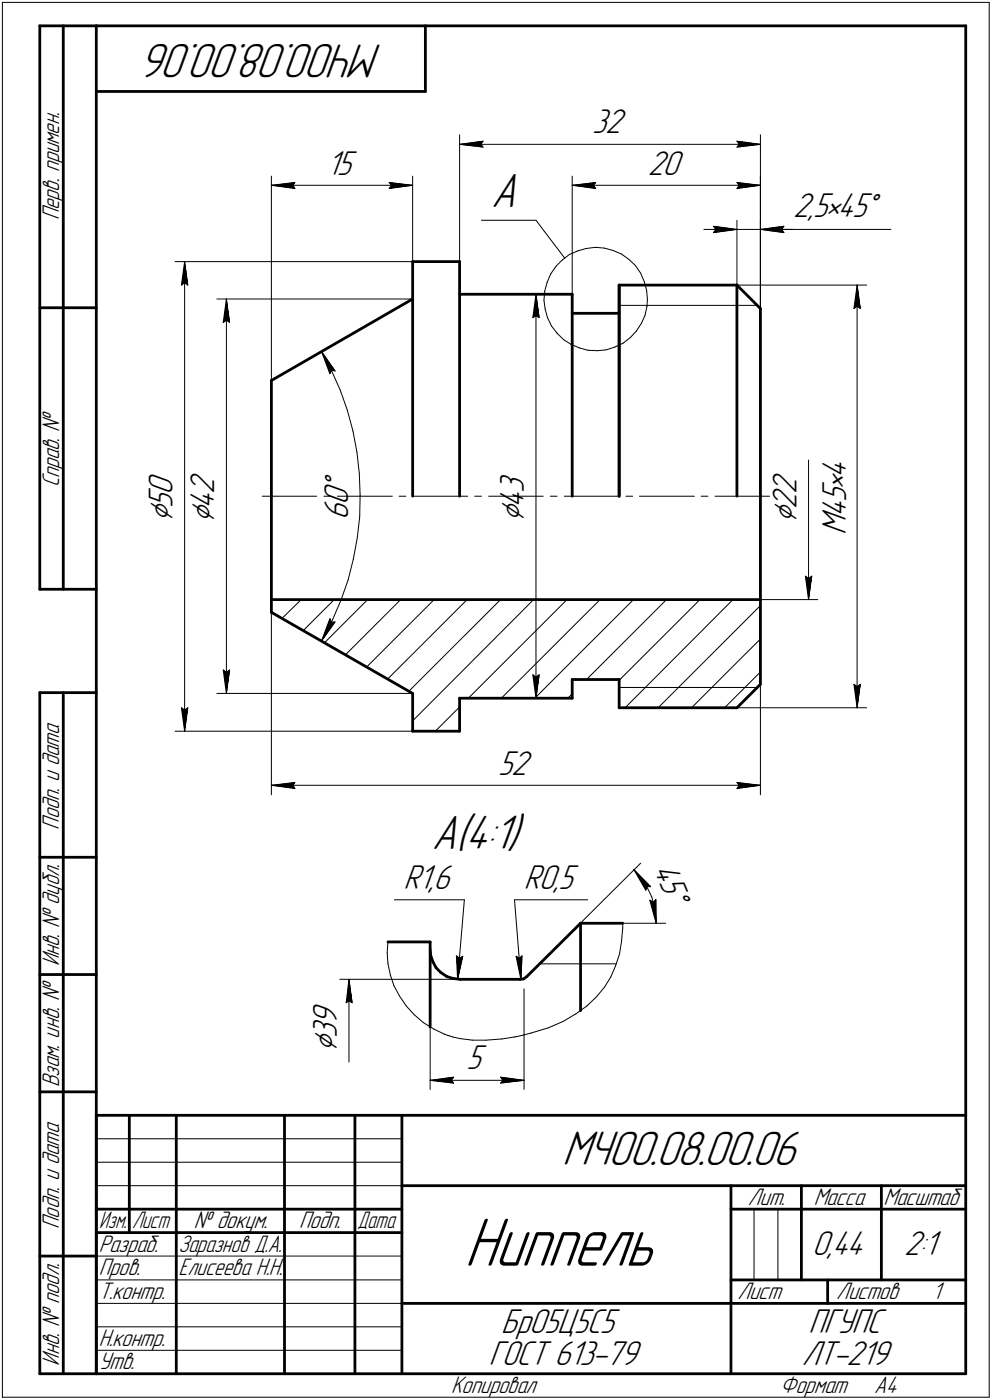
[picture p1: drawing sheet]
<svg xmlns="http://www.w3.org/2000/svg" width="211mm" height="298mm" viewBox="0 0 211 298" stroke-linecap="round" stroke-linejoin="round" font-family="sans-serif">
<g fill="none" stroke="#000" stroke-width=".21">
<path d="M.5 .5v297zM.5 .5h210zM210.5 .5v297zM57.7 39.5l5-.6zM57.7 39.5l5 .6zM57.7 39.5h30.1zM57.7 37.5v43.5zM62.3 39.5l.4 .6zM62.7 38.9l-.4 .6zM82.8 38.9l.5 .6zM82.8 38.9l5 .6zM83.3 39.5l-.5 .6z"/>
<path d="M87.8 37.5v18.2zM97.8 30.7l5-.6zM97.8 30.7l5 .6zM97.8 30.7h64zM97.8 28.7v27zM102.3 30.7l.5 .6zM102.8 30.1l-.5 .6zM121.8 39.5l4.9-.6zM121.8 39.5l4.9 .6zM121.8 39.5h40zM121.8 37.5v26.2zM126.2 39.5l.5 .6z"/>
<path d="M126.7 38.9l-.5 .6zM156.8 38.9l.5 .6zM156.8 38.9l5 .6zM156.8 31.3l5-.6zM156.8 30.1l.5 .6zM156.8 30.1l5 .6zM157.3 39.5l-.5 .6zM157.3 30.7l-.5 .6zM161.8 37.5v28.2zM161.8 28.7v37zM37.3 55.7h50.5zM39.3 55.7l.7 5z"/>
<path d="M39.3 55.7l-.7 5zM39.3 55.7v100zM82.8 40.1l5-.6zM102.4 46.9h11.6zM114 46.9l6.1 8zM117.2 58.3l-.8 1.8zM118.3 56.7l-1.1 1.6zM119.6 55.4l1.6-1.2zM119.6 55.4l-1.3 1.3zM121.2 54.2l1.7-.8zM122.9 53.4l1.8-.5zM124.7 52.9l2-.2z"/>
<path d="M126.7 52.7l1.9 .1zM128.6 52.8l1.9 .5zM130.5 53.3l1.7 .8zM132.2 54.1l1.6 1.1zM133.8 55.2l1.4 1.4zM135.2 56.6l1.1 1.6zM136.3 58.2l.8 1.7zM137.1 59.9l.5 1.9zM149.8 48.9h7zM151.8 48.2l5 .7zM151.8 48.2l.5 .7zM151.8 49.5l5-.6z"/>
<path d="M152.3 48.9l-.5 .6zM156.8 48.9h5zM156.8 46.9v13.8zM156.8 40.1l5-.6zM161.8 48.9l5 .6zM161.8 48.9l5-.7zM161.8 48.9h6.9zM161.8 46.9v18.8zM161.8 48.9h5zM166.3 48.9l.5 .6zM166.8 48.2l-.5 .7zM166.8 48.9h22.8z"/>
<path d="M38.6 60.7l.7-.5zM39.3 60.2l.7 .5zM46.1 63.7h41.7zM47.5 68.7l.7-.5zM48.2 63.7l.7 5zM48.2 68.2l.7 .5zM48.2 63.7l-.7 5zM48.2 63.7v84zM68.4 74.8l2.9 4.2zM68.4 74.8l1.8 4.8zM68.4 74.8l2.1 4.1zM70.5 78.8l.8 .2z"/>
<path d="M70.5 78.8l-.3 .8zM70.5 78.9l1.9 4.2zM97.8 62.7h18.2zM113.4 67.6l.6-.4zM114 62.7l.7 4.9zM114 67.2l.7 .4zM114 62.7l-.6 4.9zM114 62.7v86zM115.7 63.9l.3 1.9zM115.9 62l-.2 1.9zM116 65.8l.5 1.8zM116.4 60.1l-.5 1.9z"/>
<path d="M116.5 67.6l.8 1.8zM117.3 69.4l1.2 1.6zM118.5 71l1.4 1.3zM119.9 72.3l1.6 1zM121.5 73.3l1.8 .8zM123.3 74.1l1.8 .5zM125.1 74.6l2 .1zM127.1 74.7l1.8-.2zM128.9 74.5l1.9-.6zM130.8 73.9l1.8-.8zM131.7 65h25.1zM132.6 73.1l1.5-1.2z"/>
<path d="M135.4 70.5l-1.3 1.4zM136.5 68.8l-1.1 1.7zM137.2 67.1l-.7 1.7zM137.6 61.8l.2 1.9zM137.7 65.2l-.5 1.9zM137.8 63.7l-.1 1.5zM156.8 65h4.3zM156.8 60.7h27.6zM181.7 65.7l.7-.5zM182.4 60.7l.6 5zM182.4 65.2l.6 .5zM182.4 60.7l-.7 5z"/>
<path d="M182.4 60.7v90zM57.7 81l12.4-7.1zM72.4 83.1l1.5 4.3zM73.9 87.4l1.2 4.4zM75.1 91.8l.8 4.5zM75.9 96.3l.6 4.5zM172 98v29.7zM55.8 105.7h11.6zM68.9 105.7h1.5zM71.8 105.7h11.7zM75.2 119l-1.1 4.4zM76 114.5l-.8 4.5z"/>
<path d="M76.5 100.8l.1 4.6zM76.5 110l-.5 4.5zM76.6 105.4l-.1 4.6zM84.9 105.7h1.5zM87.9 105.7h11.6zM101 105.7h1.4zM104 105.7h11.6zM117.1 105.7h1.4zM120.1 105.7h11.6zM133.2 105.7h1.4zM136.1 105.7h11.6zM149.2 105.7h1.4z"/>
<path d="M152.1 105.7h11.6zM57.7 130.4v38.8zM57.7 130.4l12.4 7.1zM60 131.7l4.1-4zM64.5 134.3l6.6-6.6zM68.7 136l-.3 .5zM69 136.9l9.2-9.2zM70.2 131.7l-1.8 4.8zM70.2 131.7l.3 .8zM70.5 132.5l.8-.1zM70.8 131.9l-2.1 4.1zM71.3 132.4l-2.9 4.1z"/>
<path d="M72.6 127.8l-1.8 4.1zM73.5 139.4l11.8-11.7zM74.1 123.4l-1.5 4.4zM113.5 127.7l-25.7 25.8zM156 127.7l-23 23zM161.8 127.7h12.2zM171.4 122.7l.6 5zM171.4 122.7l.6 .5zM172 123.2l.7-.5zM172.7 122.7l-.7 5zM37.3 155.7h50.5zM38.6 150.7l.7 5z"/>
<path d="M38.6 150.7l.7 .5zM39.3 151.2l.7-.5zM40 150.7l-.7 5zM46.1 147.7h41.7zM47.5 142.7l.7 5zM47.5 142.7l.7 .5zM48.2 143.2l.7-.5zM48.9 142.7l-.7 5zM78 142.1l14.4-14.4zM82.5 144.6l16.9-16.9zM87 147.2l19.5-19.5zM92.6 155.7l5.2-5.2z"/>
<path d="M97.8 148.7h18.2zM99.7 148.7l20.9-21zM106.7 148.7l21-21zM113.4 143.7l.6 5zM113.4 143.7l.6 .5zM113.8 148.7l21-21zM114 144.2l.7-.5zM114.7 143.7l-.7 5zM120.8 148.7l1-1zM124.8 144.7l17-17zM131.7 146.4h29.4zM131.7 144.9l17.2-17.2z"/>
<path d="M140 150.7l21.8-21.8zM147.2 150.7l14.6-14.6zM154.2 150.7l7.6-7.6zM156.8 150.7h27.6zM161.8 145.7v23.5zM181.7 145.7l.7 5zM181.7 145.7l.7 .5zM182.4 146.2l.6-.5zM183 145.7l-.6 5zM57.7 167.2l5-.6zM57.7 167.2l5 .7zM57.7 167.2h104.1z"/>
<path d="M62.3 167.2l.4 .7zM62.7 166.6l-.4 .6zM156.8 167.9l5-.7zM156.8 166.6l.5 .6zM156.8 166.6l5 .6zM157.3 167.2l-.5 .7zM83.9 191.6h14.9zM98.8 191.6l-1.4 16.9zM109.5 191.6l1.3 16.9zM109.5 191.6h15.6zM132.5 197.6l-.3 2.8zM132.5 196.6v1z"/>
<path d="M132.5 196.6h9.1zM134.9 185.2l3.5 3.6zM134.9 185.2l2.5 4.4zM134.9 185.2l1.5 1.7zM136.4 186.9l1.3 2zM137.6 188.8h.8zM137.6 188.8l-.2 .8zM137.7 188.9l1 2.1zM138.3 191.7l1.3 4.9zM138.3 191.7l.7 .4zM138.7 191l.6 2.3zM139.3 193.3l.3 2.3z"/>
<path d="M139.5 191.5l-.5 .6zM139.5 191.5l.1 5.1zM139.6 195.6v1zM72.3 208.5h25.7zM73.7 213.5l.6-.4zM74.3 208.5l.6 5zM74.3 213.1l.6 .4zM74.3 208.5l-.6 5zM74.3 208.5v17.6zM82.4 202.9l.1 2.3zM82.5 200.6l-.1 2.3zM82.5 205.2l.6 2.4z"/>
<path d="M83.1 207.6l.7 2.3zM83.8 209.9l1.2 2.2zM85 212.1l1.4 2.1zM86.4 214.2l1.7 1.9zM88.1 216.1l2 1.7zM90.1 217.8l2.2 1.3zM91.5 218.7v13.3zM92.3 219.1l2.3 1.1zM97.1 203.5l.3 5zM97.1 203.5l.7 .5zM97.8 204l.7-.4zM98.5 203.6l-1.1 4.9z"/>
<path d="M109.8 203.6l1 4.9zM109.8 203.6l.7 .4zM110.5 204l.6-.5zM111.1 203.5l-.3 5zM111.5 210.6v9.8zM112.1 207.9l24.2-24.1zM113 220l3.7-1.1zM114.9 205.2h16.2zM116.7 218.9l3.1-1.4zM119.8 217.5l2.7-1.6zM122.5 215.9l2.4-1.7zM124.9 214.2l2-1.9z"/>
<path d="M128.6 210.2l-1.7 2.1zM130 208l-1.4 2.2zM131 205.7l-1 2.3zM131.8 203.1l-.8 2.6zM132.2 200.4l-.4 2.7zM91.5 230l5-.6zM91.5 230l5 .6zM91.5 230h20zM94.6 220.2l.6 .3zM95.2 220.5l.4 .1zM95.6 220.6l.8 .2zM96 230l.5 .6z"/>
<path d="M96.4 220.8l1.5 .3zM96.5 229.4l-.5 .6zM97.9 221.1l2.6 .4zM100.5 221.5h3zM103.5 221.5l3.3-.3zM106.5 230.6l5-.6zM106.5 229.4l.5 .6zM106.5 229.4l5 .6zM106.8 221.2l2.7-.4zM107 230l-.5 .6zM109.5 220.8l.5-.1zM110 220.7l1.1-.2z"/>
<path d="M111.1 220.5l1.9-.5zM111.5 220.4v11.6zM20.5 247.5h65zM20.5 252.5h65zM20.5 242.5h65zM160.4 257.5v15zM165.5 257.5v15zM20.5 267.5h65zM20.5 272.5h65zM20.5 277.5h65zM.5 297.5h210zM20.5 282.5h65z"/>
<path d="M20.5 287.5h65z"/>
</g>
<g fill="none" stroke="#000" stroke-width=".59">
<path d="M8.5 5.5v120zM8.5 5.5h12zM13.5 5.5v120zM20.5 5.5v287zM20.5 5.5h185zM20.5 19.5h70zM90.5 5.5v14zM205.5 5.5v287zM87.8 55.7v50zM87.8 55.7h10zM97.8 55.7v50zM8.5 65.5h12z"/>
<path d="M97.8 62.7h24zM121.8 66.7h9.9zM121.8 62.7v43zM131.7 60.7v45zM131.7 60.7h25.1zM156.8 60.7l5 5zM156.8 60.7v45zM161.8 65.7v40zM57.7 81v24.7zM57.7 81l30.1-17.3zM57.7 105.7v22zM161.8 105.7v22z"/>
<path d="M8.5 125.5h12zM57.7 127.7h104.1zM57.7 127.7v2.7zM57.7 130.4l30.1 17.3zM161.8 127.7v18zM8.5 147.5v145zM8.5 147.5h12zM13.5 147.5v145zM87.8 155.7h10zM87.8 147.7v8zM97.8 148.7h24zM97.8 148.7v7z"/>
<path d="M121.8 144.7v4zM121.8 144.7h9.9zM131.7 144.7v6zM131.7 150.7h25.1zM161.8 145.7l-5 5zM8.5 182.5h12zM123.5 196.6h9zM123.5 196.6v18.6zM8.5 207.5h12zM82.5 200.6h9zM91.5 202.6v16.1zM91.5 202.2l.1 1.2z"/>
<path d="M91.5 200.6v1.6zM91.6 203.4l.5 1.4zM92.1 204.8l.7 1.3zM92.8 206.1l1 1zM93.8 207.1l1.3 .8zM95.1 207.9l1.3 .5zM96.4 208.4l1.6 .1zM98 208.5h12.7zM110.7 208.5l.7-.1zM111.4 208.4l.7-.5zM112.1 207.9l11.4-11.3zM8.5 232.5h12z"/>
<path d="M20.5 237.5h185zM20.5 237.5v55zM27.5 237.5v25zM37.5 237.5v55zM60.5 237.5v55zM75.5 237.5v55zM85.5 237.5v55zM20.5 257.5h65zM85.5 252.5h120zM155.5 252.5v40zM155.5 257.5h15zM170.5 252.5v20z"/>
<path d="M170.5 257.5h35zM187.5 252.5v20zM8.5 267.5h12zM20.5 262.5h65zM85.5 277.5h70zM155.5 277.5h50zM155.5 272.5h50zM176.1 272.5v5zM8.5 292.5h12zM20.5 292.5h185z"/>
</g>
<g fill="#000" stroke="#000" stroke-width=".21">
<path d="M57.7 39.5h4.6zM58.4 39.5h4zM59 39.6h3.5zM59.7 39.7h2.8zM60.3 39.8h2.3zM60.9 39.9h1.8zM61.6 40h1.1zM62.1 40h.6z"/>
<path d="M62.1 38.9h.6zM61.4 39h1.3zM60.6 39.1h2zM59.9 39.2h2.7zM59.2 39.3h3.3zM58.5 39.4h3.9z"/>
<path d="M82.9 38.9h.7zM83 39h1.2zM83.1 39.1h1.9zM83.1 39.2h2.6zM83.2 39.3h3.2zM83.3 39.4h3.8z"/>
<path d="M83.3 39.5h4.5zM83.3 39.5h3.9zM83.2 39.6h3.4zM83.1 39.7h2.8zM83.1 39.8h2.2zM83.1 39.9h1.7zM83 40h1.1zM82.9 40h.6z"/>
<path d="M97.8 30.7h4.5zM98.6 30.8h3.8zM99.2 30.9h3.2zM100 31h2.5zM100.7 31.1h1.9zM101.4 31.2h1.3zM102.1 31.2h.7z"/>
<path d="M102.2 30.1h.6zM101.6 30.2h1.1zM100.9 30.3h1.7zM100.3 30.4h2.2zM99.7 30.5h2.8zM99.1 30.6h3.3zM98.5 30.6h3.9z"/>
<path d="M121.8 39.5h4.4zM122.4 39.5h3.9zM123 39.6h3.4zM123.7 39.7h2.8zM124.3 39.8h2.2zM124.9 39.9h1.7zM125.6 40h1.1zM126.2 40h.5z"/>
<path d="M126.1 38.9h.6zM125.4 39h1.3zM124.6 39.1h2zM124 39.2h2.5zM123.2 39.3h3.2zM122.5 39.4h3.8z"/>
<path d="M156.9 38.9h.7zM157 39h1.2zM157.1 39.1h1.9zM157.1 39.2h2.6zM157.2 39.3h3.2zM157.3 39.4h3.8z"/>
<path d="M156.9 30.1h.6zM157 30.2h1.1zM157.1 30.3h1.6zM157.1 30.4h2.2zM157.1 30.5h2.8zM157.2 30.6h3.4zM157.3 30.6h3.9z"/>
<path d="M157.3 39.5h4.5zM157.3 39.5h3.9zM157.2 39.6h3.4zM157.1 39.7h2.8zM157.1 39.8h2.2zM157.1 39.9h1.6zM157 40h1.1zM156.9 40h.6z"/>
<path d="M157.3 30.7h4.5zM157.3 30.8h3.8zM157.2 30.9h3.2zM157.1 31h2.6zM157.1 31.1h1.9zM157 31.2h1.2zM156.9 31.2h.7z"/>
<path d="M39.1 57h.2zM39.1 57.1h.2zM39.1 57.1h.2zM39.1 57.2h.2zM39.1 57.3h.2zM39.1 57.4h.2zM39.1 57.5h.2zM39.1 57.6h.2zM39 57.7h.3zM39 57.7h.3zM39 57.8h.3zM39 57.9h.3zM39 58h.3zM39 58.1h.3zM39 58.2h.3zM38.9 58.3h.4zM38.9 58.3h.4zM38.9 58.4h.4zM38.9 58.5h.4zM38.9 58.6h.4zM38.9 58.7h.4zM38.9 58.8h.4zM38.9 58.8h.4zM38.9 58.9h.4zM38.9 59h.4zM38.9 59.1h.4zM38.9 59.2h.4zM38.9 59.3h.4zM38.9 59.4h.4zM38.9 59.4h.4zM38.8 59.5h.5zM38.8 59.6h.5zM38.8 59.7h.5zM38.8 59.8h.5zM38.8 59.9h.5zM38.8 59.9h.5zM38.8 60h.5zM38.7 60.1h.6zM38.7 60.2h.6zM38.7 60.3h.5zM38.7 60.4h.4zM38.7 60.5h.2zM38.7 60.5h.2z"/>
<path d="M39.3 56.4h.2zM39.3 56.5h.2zM39.3 56.6h.2zM39.3 56.6h.2zM39.3 56.7h.2zM39.3 56.8h.2zM39.3 56.9h.2zM39.3 57h.2zM39.3 57.1h.2zM39.3 57.1h.2zM39.3 57.2h.2zM39.3 57.3h.2zM39.3 57.4h.2zM39.3 57.5h.2zM39.3 57.6h.2zM39.3 57.7h.3zM39.3 57.7h.3zM39.3 57.8h.3zM39.3 57.9h.3zM39.3 58h.3zM39.3 58.1h.3zM39.3 58.2h.3zM39.3 58.3h.4zM39.3 58.3h.4zM39.3 58.4h.4zM39.3 58.5h.4zM39.3 58.6h.4zM39.3 58.7h.4zM39.3 58.8h.4zM39.3 58.8h.5zM39.3 58.9h.5zM39.3 59h.5zM39.3 59.1h.5zM39.3 59.2h.5zM39.3 59.3h.5zM39.3 59.4h.5zM39.3 59.4h.5zM39.3 59.5h.6zM39.3 59.6h.6zM39.3 59.7h.6zM39.3 59.8h.6zM39.3 59.9h.6zM39.3 59.9h.6zM39.3 60h.6zM39.3 60.1h.7zM39.3 60.2h.7zM39.5 60.3h.5zM39.5 60.4h.5zM39.6 60.5h.4zM39.8 60.5h.2z"/>
<path d="M151.9 48.3h.6zM152 48.3h1.1zM152.1 48.4h1.7zM152.1 48.5h2.2zM152.1 48.6h2.8zM152.2 48.7h3.4zM152.3 48.8h3.9z"/>
<path d="M152.3 48.9h4.5zM152.3 48.9h3.9zM152.2 49h3.4zM152.1 49.1h2.8zM152.1 49.2h2.2zM152.1 49.3h1.7zM152 49.4h1.1zM151.9 49.4h.6z"/>
<path d="M161.8 48.9h4.5zM162.5 48.9h3.9zM163.1 49h3.4zM163.7 49.1h2.8zM164.3 49.2h2.2zM164.9 49.3h1.7zM165.6 49.4h1.1zM166.2 49.4h.6z"/>
<path d="M166.2 48.3h.6zM165.6 48.3h1.1zM164.9 48.4h1.7zM164.3 48.5h2.2zM163.7 48.6h2.8zM163.1 48.7h3.4zM162.5 48.8h3.9z"/>
<path d="M48 64.9h.2zM48 65h.2zM48 65.1h.2zM48 65.2h.2zM48 65.3h.2zM48 65.4h.2zM48 65.4h.2zM48 65.5h.2zM47.9 65.6h.3zM47.9 65.7h.3zM47.9 65.8h.3zM47.9 65.9h.3zM47.9 66h.3zM47.9 66h.3zM47.9 66.1h.3zM47.8 66.2h.4zM47.8 66.3h.4zM47.8 66.4h.4zM47.8 66.5h.4zM47.8 66.5h.4zM47.8 66.6h.4zM47.8 66.7h.4zM47.8 66.8h.4zM47.8 66.9h.4zM47.8 67h.4zM47.8 67.1h.4zM47.8 67.1h.4zM47.8 67.2h.4zM47.8 67.3h.4zM47.8 67.4h.4zM47.7 67.5h.5zM47.7 67.6h.5zM47.7 67.6h.5zM47.7 67.7h.5zM47.7 67.8h.5zM47.7 67.9h.5zM47.7 68h.5zM47.6 68.1h.6zM47.6 68.2h.6zM47.6 68.2h.5zM47.6 68.3h.4zM47.6 68.4h.2zM47.6 68.5h.2z"/>
<path d="M48.2 64.3h.1zM48.2 64.4h.1zM48.2 64.5h.1zM48.2 64.6h.1zM48.2 64.7h.1zM48.2 64.8h.1zM48.2 64.9h.1zM48.2 64.9h.2zM48.2 65h.2zM48.2 65.1h.2zM48.2 65.2h.2zM48.2 65.3h.2zM48.2 65.4h.2zM48.2 65.4h.2zM48.2 65.5h.2zM48.2 65.6h.3zM48.2 65.7h.3zM48.2 65.8h.3zM48.2 65.9h.3zM48.2 66h.3zM48.2 66h.3zM48.2 66.1h.3zM48.2 66.2h.4zM48.2 66.3h.4zM48.2 66.4h.4zM48.2 66.5h.4zM48.2 66.5h.4zM48.2 66.6h.4zM48.2 66.7h.4zM48.2 66.8h.5zM48.2 66.9h.5zM48.2 67h.5zM48.2 67.1h.5zM48.2 67.1h.5zM48.2 67.2h.5zM48.2 67.3h.5zM48.2 67.4h.5zM48.2 67.5h.6zM48.2 67.6h.6zM48.2 67.6h.6zM48.2 67.7h.6zM48.2 67.8h.6zM48.2 67.9h.6zM48.2 68h.6zM48.2 68.1h.7zM48.2 68.2h.7zM48.3 68.2h.6zM48.4 68.3h.5zM48.5 68.4h.4zM48.7 68.5h.2z"/>
<path d="M68.7 75.5h.1zM68.7 75.7h.2zM68.8 75.9h.2zM68.8 75.9h.2zM68.9 76h.2zM68.9 76.1h.2zM68.9 76.2h.3zM69 76.3h.3zM69 76.4h.3zM69.1 76.5h.2zM69.1 76.5h.2zM69.1 76.6h.3zM69.2 76.7h.2zM69.2 76.8h.3zM69.2 76.9h.3zM69.3 77h.3zM69.3 77h.3zM69.3 77.1h.4zM69.3 77.2h.4zM69.3 77.3h.5zM69.4 77.4h.4zM69.4 77.5h.4zM69.4 77.6h.5zM69.5 77.6h.4zM69.5 77.7h.5zM69.6 77.8h.4zM69.6 77.9h.5zM69.6 78h.5zM69.7 78.1h.5zM69.7 78.1h.5zM69.7 78.2h.6zM69.8 78.3h.5zM69.8 78.4h.6zM69.8 78.5h.6zM69.8 78.6h.6zM69.8 78.7h.6zM69.9 78.7h.6zM69.9 78.8h.6zM69.9 78.9h.6zM70 79h.5zM70 79.1h.4zM70.1 79.2h.3zM70.1 79.2h.3zM70.1 79.3h.3z"/>
<path d="M68.8 75.6h.2zM68.9 75.8h.2zM69 75.9h.2zM69 75.9h.3zM69.1 76h.2zM69.1 76.1h.2zM69.2 76.2h.2zM69.3 76.3h.1zM69.3 76.4h.2zM69.3 76.5h.3zM69.3 76.5h.3zM69.4 76.6h.3zM69.4 76.7h.4zM69.5 76.8h.3zM69.5 76.9h.3zM69.6 77h.3zM69.6 77h.4zM69.7 77.1h.3zM69.7 77.2h.4zM69.8 77.3h.4zM69.8 77.4h.4zM69.8 77.5h.5zM69.9 77.6h.5zM69.9 77.6h.5zM70 77.7h.4zM70 77.8h.5zM70.1 77.9h.4zM70.1 78h.5zM70.2 78.1h.5zM70.2 78.1h.6zM70.3 78.2h.5zM70.3 78.3h.6zM70.4 78.4h.6zM70.4 78.5h.6zM70.4 78.6h.6zM70.4 78.7h.7zM70.5 78.7h.6zM70.5 78.8h.7zM71 78.9h.3z"/>
<path d="M113.9 63.9h.1zM113.9 64h.1zM113.9 64.1h.1zM113.9 64.2h.1zM113.9 64.3h.1zM113.9 64.3h.1zM113.9 64.4h.1zM113.9 64.5h.1zM113.8 64.6h.2zM113.8 64.7h.2zM113.8 64.8h.2zM113.8 64.9h.2zM113.8 64.9h.2zM113.8 65h.2zM113.8 65.1h.2zM113.7 65.2h.3zM113.7 65.3h.3zM113.7 65.4h.3zM113.7 65.4h.3zM113.7 65.5h.3zM113.7 65.6h.3zM113.7 65.7h.3zM113.6 65.8h.4zM113.6 65.9h.4zM113.6 66h.4zM113.6 66h.4zM113.6 66.1h.4zM113.6 66.2h.4zM113.6 66.3h.4zM113.6 66.4h.4zM113.5 66.5h.5zM113.5 66.5h.5zM113.5 66.6h.5zM113.5 66.7h.5zM113.5 66.8h.5zM113.5 66.9h.5zM113.5 67h.5zM113.5 67.1h.5zM113.5 67.1h.5zM113.5 67.2h.5zM113.5 67.3h.5zM113.5 67.4h.3zM113.5 67.5h.2z"/>
<path d="M114 63.3h.2zM114 63.4h.2zM114 63.5h.2zM114 63.6h.2zM114 63.7h.2zM114 63.8h.2zM114 63.8h.2zM114 63.9h.3zM114 64h.3zM114 64.1h.3zM114 64.2h.3zM114 64.3h.3zM114 64.3h.3zM114 64.4h.3zM114 64.5h.3zM114 64.6h.4zM114 64.7h.4zM114 64.8h.4zM114 64.9h.4zM114 64.9h.4zM114 65h.4zM114 65.1h.4zM114 65.2h.5zM114 65.3h.5zM114 65.4h.5zM114 65.4h.5zM114 65.5h.5zM114 65.6h.5zM114 65.7h.5zM114 65.8h.6zM114 65.9h.6zM114 66h.6zM114 66h.6zM114 66.1h.6zM114 66.2h.6zM114 66.3h.6zM114 66.4h.6zM114 66.5h.6zM114 66.5h.6zM114 66.6h.6zM114 66.7h.6zM114 66.8h.6zM114 66.9h.6zM114 67h.6zM114 67.1h.7zM114 67.1h.7zM114 67.2h.7zM114.2 67.3h.5zM114.4 67.4h.3zM114.5 67.5h.2z"/>
<path d="M182.2 62h.2zM182.2 62.1h.2zM182.2 62.1h.2zM182.2 62.2h.2zM182.2 62.3h.2zM182.2 62.4h.2zM182.2 62.5h.2zM182.2 62.6h.2zM182.1 62.7h.3zM182.1 62.7h.3zM182.1 62.8h.3zM182.1 62.9h.3zM182.1 63h.3zM182.1 63.1h.3zM182.1 63.2h.3zM182 63.2h.4zM182 63.3h.4zM182 63.4h.4zM182 63.5h.4zM182 63.6h.4zM182 63.7h.4zM182 63.8h.4zM181.9 63.8h.5zM181.9 63.9h.5zM181.9 64h.5zM181.9 64.1h.5zM181.9 64.2h.5zM181.9 64.3h.5zM181.9 64.3h.5zM181.9 64.4h.5zM181.9 64.5h.5zM181.9 64.6h.5zM181.9 64.7h.5zM181.9 64.8h.5zM181.9 64.9h.5zM181.9 64.9h.5zM181.9 65h.5zM181.8 65.1h.6zM181.8 65.2h.6zM181.8 65.3h.5zM181.8 65.4h.4zM181.8 65.4h.2zM181.8 65.5h.1z"/>
<path d="M182.4 61.4h.1zM182.4 61.5h.1zM182.4 61.6h.1zM182.4 61.6h.1zM182.4 61.7h.1zM182.4 61.8h.1zM182.4 61.9h.1zM182.4 62h.2zM182.4 62.1h.2zM182.4 62.1h.2zM182.4 62.2h.2zM182.4 62.3h.2zM182.4 62.4h.2zM182.4 62.5h.2zM182.4 62.6h.2zM182.4 62.7h.3zM182.4 62.7h.3zM182.4 62.8h.3zM182.4 62.9h.3zM182.4 63h.3zM182.4 63.1h.3zM182.4 63.2h.3zM182.4 63.2h.4zM182.4 63.3h.4zM182.4 63.4h.4zM182.4 63.5h.4zM182.4 63.6h.4zM182.4 63.7h.4zM182.4 63.8h.4zM182.4 63.8h.5zM182.4 63.9h.5zM182.4 64h.5zM182.4 64.1h.5zM182.4 64.2h.5zM182.4 64.3h.5zM182.4 64.3h.5zM182.4 64.4h.5zM182.4 64.5h.6zM182.4 64.6h.6zM182.4 64.7h.6zM182.4 64.8h.6zM182.4 64.9h.6zM182.4 64.9h.6zM182.4 65h.6zM182.4 65.1h.6zM182.4 65.2h.6zM182.5 65.3h.5zM182.6 65.4h.4zM182.7 65.4h.3zM182.9 65.5h.1z"/>
<path d="M70.1 132h.3zM70.1 132.1h.3zM70.1 132.2h.3zM70 132.2h.4zM70 132.3h.5zM69.9 132.4h.6zM69.9 132.5h.6zM69.9 132.6h.6zM69.8 132.7h.6zM69.8 132.8h.6zM69.8 132.8h.6zM69.8 132.9h.6zM69.8 133h.5zM69.7 133.1h.6zM69.7 133.2h.5zM69.7 133.3h.5zM69.6 133.3h.5zM69.6 133.4h.5zM69.6 133.5h.4zM69.5 133.6h.5zM69.5 133.7h.4zM69.4 133.8h.5zM69.4 133.9h.4zM69.4 133.9h.4zM69.3 134h.5zM69.3 134.1h.4zM69.3 134.2h.4zM69.3 134.3h.3zM69.3 134.4h.3zM69.2 134.5h.3zM69.2 134.5h.3zM69.2 134.6h.2zM69.1 134.7h.3zM69.1 134.8h.2zM69.1 134.9h.2zM69 135h.3zM69 135h.3zM68.9 135.1h.3zM68.9 135.2h.2zM68.9 135.3h.2zM68.8 135.4h.2zM68.8 135.5h.2zM68.7 135.6h.2zM68.7 135.8h.1z"/>
<path d="M70.5 132.5h.8zM70.5 132.6h.7zM70.4 132.7h.7zM70.4 132.8h.7zM70.4 132.8h.6zM70.4 132.9h.6zM70.3 133h.7zM70.3 133.1h.6zM70.2 133.2h.6zM70.2 133.3h.5zM70.1 133.3h.6zM70.1 133.4h.5zM70 133.5h.5zM70 133.6h.5zM69.9 133.7h.5zM69.9 133.8h.5zM69.8 133.9h.5zM69.8 133.9h.5zM69.8 134h.4zM69.7 134.1h.4zM69.7 134.2h.4zM69.6 134.3h.4zM69.6 134.4h.3zM69.5 134.5h.3zM69.5 134.5h.3zM69.4 134.6h.4zM69.4 134.7h.3zM69.3 134.8h.4zM69.3 134.9h.3zM69.3 135h.2zM69.3 135h.2zM69.2 135.1h.2zM69.1 135.2h.2zM69.1 135.3h.2zM69 135.4h.3zM69 135.5h.2zM68.9 135.6h.2zM68.9 135.6h.2zM68.8 135.7h.2z"/>
<path d="M171.4 122.9h.2zM171.4 122.9h.3zM171.4 123h.5zM171.4 123.1h.6zM171.4 123.2h.6zM171.4 123.3h.6zM171.5 123.4h.5zM171.5 123.4h.5zM171.5 123.5h.5zM171.5 123.6h.5zM171.5 123.7h.5zM171.5 123.8h.5zM171.5 123.9h.5zM171.6 124h.4zM171.6 124h.4zM171.6 124.1h.4zM171.6 124.2h.4zM171.6 124.3h.4zM171.6 124.4h.4zM171.6 124.5h.4zM171.6 124.5h.4zM171.7 124.6h.3zM171.7 124.7h.3zM171.7 124.8h.3zM171.7 124.9h.3zM171.7 125h.3zM171.7 125.1h.3zM171.7 125.1h.3zM171.8 125.2h.2zM171.8 125.3h.2zM171.8 125.4h.2zM171.8 125.5h.2zM171.8 125.6h.2zM171.8 125.6h.2zM171.8 125.7h.2zM171.9 125.8h.1zM171.9 125.9h.1zM171.9 126h.1zM171.9 126.1h.1zM171.9 126.2h.1zM171.9 126.2h.1zM171.9 126.3h.1zM171.9 126.4h.1z"/>
<path d="M172.6 122.9h.1zM172.4 122.9h.3zM172.3 123h.4zM172.2 123.1h.5zM172 123.2h.7zM172 123.3h.7zM172 123.4h.6zM172 123.4h.6zM172 123.5h.6zM172 123.6h.6zM172 123.7h.6zM172 123.8h.6zM172 123.9h.6zM172 124h.6zM172 124h.6zM172 124.1h.6zM172 124.2h.6zM172 124.3h.6zM172 124.4h.6zM172 124.5h.6zM172 124.5h.6zM172 124.6h.5zM172 124.7h.5zM172 124.8h.5zM172 124.9h.5zM172 125h.5zM172 125.1h.5zM172 125.1h.5zM172 125.2h.4zM172 125.3h.4zM172 125.4h.4zM172 125.5h.4zM172 125.6h.4zM172 125.6h.4zM172 125.7h.4zM172 125.8h.3zM172 125.9h.3zM172 126h.3zM172 126.1h.3zM172 126.2h.3zM172 126.2h.3zM172 126.3h.3zM172 126.4h.3zM172 126.5h.2zM172 126.6h.2zM172 126.7h.2zM172 126.7h.2zM172 126.8h.2zM172 126.9h.2zM172 127h.2z"/>
<path d="M38.7 150.9h.2zM38.7 151h.2zM38.7 151h.4zM38.7 151.1h.5zM38.7 151.2h.6zM38.7 151.3h.6zM38.8 151.4h.5zM38.8 151.5h.5zM38.8 151.6h.5zM38.8 151.6h.5zM38.8 151.7h.5zM38.8 151.8h.5zM38.8 151.9h.5zM38.9 152h.4zM38.9 152.1h.4zM38.9 152.1h.4zM38.9 152.2h.4zM38.9 152.3h.4zM38.9 152.4h.4zM38.9 152.5h.4zM38.9 152.6h.4zM38.9 152.7h.4zM38.9 152.7h.4zM38.9 152.8h.4zM38.9 152.9h.4zM38.9 153h.4zM38.9 153.1h.4zM38.9 153.2h.4zM39 153.2h.3zM39 153.3h.3zM39 153.4h.3zM39 153.5h.3zM39 153.6h.3zM39 153.7h.3zM39 153.8h.3zM39.1 153.8h.2zM39.1 153.9h.2zM39.1 154h.2zM39.1 154.1h.2zM39.1 154.2h.2zM39.1 154.3h.2zM39.1 154.3h.2zM39.1 154.4h.2z"/>
<path d="M39.8 150.9h.2zM39.6 151h.4zM39.5 151h.5zM39.5 151.1h.5zM39.3 151.2h.7zM39.3 151.3h.7zM39.3 151.4h.6zM39.3 151.5h.6zM39.3 151.6h.6zM39.3 151.6h.6zM39.3 151.7h.6zM39.3 151.8h.6zM39.3 151.9h.6zM39.3 152h.5zM39.3 152.1h.5zM39.3 152.1h.5zM39.3 152.2h.5zM39.3 152.3h.5zM39.3 152.4h.5zM39.3 152.5h.5zM39.3 152.6h.5zM39.3 152.7h.4zM39.3 152.7h.4zM39.3 152.8h.4zM39.3 152.9h.4zM39.3 153h.4zM39.3 153.1h.4zM39.3 153.2h.4zM39.3 153.2h.3zM39.3 153.3h.3zM39.3 153.4h.3zM39.3 153.5h.3zM39.3 153.6h.3zM39.3 153.7h.3zM39.3 153.8h.3zM39.3 153.8h.2zM39.3 153.9h.2zM39.3 154h.2zM39.3 154.1h.2zM39.3 154.2h.2zM39.3 154.3h.2zM39.3 154.3h.2zM39.3 154.4h.2zM39.3 154.5h.2zM39.3 154.6h.2zM39.3 154.7h.2zM39.3 154.8h.2zM39.3 154.9h.2zM39.3 154.9h.2zM39.3 155h.2z"/>
<path d="M47.6 142.8h.2zM47.6 142.9h.2zM47.6 143h.4zM47.6 143.1h.5zM47.6 143.2h.6zM47.6 143.3h.6zM47.7 143.3h.5zM47.7 143.4h.5zM47.7 143.5h.5zM47.7 143.6h.5zM47.7 143.7h.5zM47.7 143.8h.5zM47.7 143.8h.5zM47.8 143.9h.4zM47.8 144h.4zM47.8 144.1h.4zM47.8 144.2h.4zM47.8 144.3h.4zM47.8 144.4h.4zM47.8 144.4h.4zM47.8 144.5h.4zM47.8 144.6h.4zM47.8 144.7h.4zM47.8 144.8h.4zM47.8 144.9h.4zM47.8 144.9h.4zM47.8 145h.4zM47.8 145.1h.4zM47.9 145.2h.3zM47.9 145.3h.3zM47.9 145.4h.3zM47.9 145.5h.3zM47.9 145.5h.3zM47.9 145.6h.3zM47.9 145.7h.3zM48 145.8h.2zM48 145.9h.2zM48 146h.2zM48 146h.2zM48 146.1h.2zM48 146.2h.2zM48 146.3h.2zM48 146.4h.2z"/>
<path d="M48.7 142.8h.2zM48.5 142.9h.4zM48.4 143h.5zM48.3 143.1h.6zM48.2 143.2h.7zM48.2 143.3h.7zM48.2 143.3h.6zM48.2 143.4h.6zM48.2 143.5h.6zM48.2 143.6h.6zM48.2 143.7h.6zM48.2 143.8h.6zM48.2 143.8h.6zM48.2 143.9h.5zM48.2 144h.5zM48.2 144.1h.5zM48.2 144.2h.5zM48.2 144.3h.5zM48.2 144.4h.5zM48.2 144.4h.5zM48.2 144.5h.5zM48.2 144.6h.4zM48.2 144.7h.4zM48.2 144.8h.4zM48.2 144.9h.4zM48.2 144.9h.4zM48.2 145h.4zM48.2 145.1h.4zM48.2 145.2h.3zM48.2 145.3h.3zM48.2 145.4h.3zM48.2 145.5h.3zM48.2 145.5h.3zM48.2 145.6h.3zM48.2 145.7h.3zM48.2 145.8h.2zM48.2 145.9h.2zM48.2 146h.2zM48.2 146h.2zM48.2 146.1h.2zM48.2 146.2h.2zM48.2 146.3h.2zM48.2 146.4h.2zM48.2 146.5h.1zM48.2 146.6h.1zM48.2 146.6h.1zM48.2 146.7h.1zM48.2 146.8h.1zM48.2 146.9h.1zM48.2 147h.1z"/>
<path d="M113.5 143.8h.1zM113.5 143.9h.2zM113.5 144h.4zM113.5 144.1h.5zM113.5 144.2h.5zM113.5 144.3h.5zM113.5 144.4h.5zM113.5 144.4h.5zM113.5 144.5h.5zM113.5 144.6h.5zM113.5 144.7h.5zM113.5 144.8h.5zM113.5 144.9h.5zM113.6 144.9h.4zM113.6 145h.4zM113.6 145.1h.4zM113.6 145.2h.4zM113.6 145.3h.4zM113.6 145.4h.4zM113.6 145.5h.4zM113.6 145.5h.4zM113.7 145.6h.3zM113.7 145.7h.3zM113.7 145.8h.3zM113.7 145.9h.3zM113.7 146h.3zM113.7 146h.3zM113.7 146.1h.3zM113.8 146.2h.2zM113.8 146.3h.2zM113.8 146.4h.2zM113.8 146.5h.2zM113.8 146.6h.2zM113.8 146.6h.2zM113.8 146.7h.2zM113.9 146.8h.1zM113.9 146.9h.1zM113.9 147h.1zM113.9 147.1h.1zM113.9 147.2h.1zM113.9 147.2h.1zM113.9 147.3h.1zM113.9 147.4h.1z"/>
<path d="M114.6 143.8h.1zM114.4 143.9h.3zM114.3 144h.4zM114.2 144.1h.5zM114 144.2h.7zM114 144.3h.7zM114 144.4h.6zM114 144.4h.6zM114 144.5h.6zM114 144.6h.6zM114 144.7h.6zM114 144.8h.6zM114 144.9h.6zM114 144.9h.6zM114 145h.6zM114 145.1h.6zM114 145.2h.6zM114 145.3h.6zM114 145.4h.6zM114 145.5h.6zM114 145.5h.6zM114 145.6h.5zM114 145.7h.5zM114 145.8h.5zM114 145.9h.5zM114 146h.5zM114 146h.5zM114 146.1h.5zM114 146.2h.4zM114 146.3h.4zM114 146.4h.4zM114 146.5h.4zM114 146.6h.4zM114 146.6h.4zM114 146.7h.4zM114 146.8h.3zM114 146.9h.3zM114 147h.3zM114 147.1h.3zM114 147.2h.3zM114 147.2h.3zM114 147.3h.3zM114 147.4h.3zM114 147.5h.2zM114 147.6h.2zM114 147.7h.2zM114 147.7h.2zM114 147.8h.2zM114 147.9h.2zM114 148h.2z"/>
<path d="M181.8 145.9h.1zM181.8 146h.2zM181.8 146h.4zM181.8 146.1h.5zM181.8 146.2h.6zM181.8 146.3h.6zM181.9 146.4h.5zM181.9 146.5h.5zM181.9 146.6h.5zM181.9 146.6h.5zM181.9 146.7h.5zM181.9 146.8h.5zM181.9 146.9h.5zM181.9 147h.5zM181.9 147.1h.5zM181.9 147.2h.5zM181.9 147.2h.5zM181.9 147.3h.5zM181.9 147.4h.5zM181.9 147.5h.5zM181.9 147.6h.5zM182 147.7h.4zM182 147.7h.4zM182 147.8h.4zM182 147.9h.4zM182 148h.4zM182 148.1h.4zM182 148.2h.4zM182.1 148.3h.3zM182.1 148.3h.3zM182.1 148.4h.3zM182.1 148.5h.3zM182.1 148.6h.3zM182.1 148.7h.3zM182.1 148.8h.3zM182.2 148.8h.2zM182.2 148.9h.2zM182.2 149h.2zM182.2 149.1h.2zM182.2 149.2h.2zM182.2 149.3h.2zM182.2 149.4h.2zM182.2 149.4h.2z"/>
<path d="M182.9 145.9h.1zM182.7 146h.3zM182.6 146h.4zM182.5 146.1h.5zM182.4 146.2h.6zM182.4 146.3h.6zM182.4 146.4h.6zM182.4 146.5h.6zM182.4 146.6h.6zM182.4 146.6h.6zM182.4 146.7h.6zM182.4 146.8h.6zM182.4 146.9h.6zM182.4 147h.5zM182.4 147.1h.5zM182.4 147.2h.5zM182.4 147.2h.5zM182.4 147.3h.5zM182.4 147.4h.5zM182.4 147.5h.5zM182.4 147.6h.5zM182.4 147.7h.4zM182.4 147.7h.4zM182.4 147.8h.4zM182.4 147.9h.4zM182.4 148h.4zM182.4 148.1h.4zM182.4 148.2h.4zM182.4 148.3h.3zM182.4 148.3h.3zM182.4 148.4h.3zM182.4 148.5h.3zM182.4 148.6h.3zM182.4 148.7h.3zM182.4 148.8h.3zM182.4 148.8h.2zM182.4 148.9h.2zM182.4 149h.2zM182.4 149.1h.2zM182.4 149.2h.2zM182.4 149.3h.2zM182.4 149.4h.2zM182.4 149.4h.2zM182.4 149.5h.1zM182.4 149.6h.1zM182.4 149.7h.1zM182.4 149.8h.1zM182.4 149.9h.1zM182.4 149.9h.1zM182.4 150h.1z"/>
<path d="M57.7 167.2h4.6zM58.4 167.3h4zM59 167.4h3.5zM59.7 167.5h2.8zM60.3 167.6h2.3zM60.9 167.6h1.8zM61.6 167.7h1.1zM62.1 167.8h.6z"/>
<path d="M62.1 166.7h.6zM61.4 166.8h1.3zM60.6 166.9h2zM59.9 167h2.7zM59.2 167h3.3zM58.5 167.1h3.9z"/>
<path d="M156.9 166.7h.7zM157 166.8h1.2zM157.1 166.9h1.9zM157.1 167h2.6zM157.2 167h3.2zM157.3 167.1h3.8z"/>
<path d="M157.3 167.2h4.5zM157.3 167.3h3.9zM157.2 167.4h3.4zM157.1 167.5h2.8zM157.1 167.6h2.2zM157.1 167.6h1.6zM157 167.7h1.1zM156.9 167.8h.6z"/>
<path d="M135.4 186h.2zM135.5 186.1h.1zM135.5 186.2h.1zM135.6 186.3h.1zM135.6 186.4h.2zM135.6 186.4h.3zM135.7 186.5h.2zM135.7 186.6h.3zM135.8 186.7h.3zM135.8 186.8h.3zM135.9 186.9h.2zM136 186.9h.2zM136 187h.3zM136.1 187.1h.3zM136.1 187.2h.3zM136.1 187.3h.4zM136.1 187.4h.5zM136.2 187.5h.5zM136.3 187.5h.4zM136.3 187.6h.4zM136.4 187.7h.4zM136.4 187.8h.5zM136.5 187.9h.4zM136.6 188h.4zM136.6 188h.5zM136.7 188.1h.5zM136.7 188.2h.5zM136.7 188.3h.5zM136.7 188.4h.6zM136.8 188.5h.6zM136.9 188.6h.5zM136.9 188.6h.6zM137 188.7h.6zM137 188.8h.6zM137.1 188.9h.5zM137.1 189h.5zM137.2 189.1h.4zM137.2 189.1h.4zM137.2 189.2h.3zM137.3 189.3h.2zM137.3 189.4h.2z"/>
<path d="M135.4 185.8h.2zM135.5 185.9h.1zM135.6 186h.1zM135.6 186.1h.2zM135.6 186.2h.3zM135.7 186.3h.3zM135.8 186.4h.3zM135.9 186.4h.2zM135.9 186.5h.3zM136 186.6h.3zM136.1 186.7h.3zM136.1 186.8h.4zM136.1 186.9h.5zM136.2 186.9h.5zM136.3 187h.4zM136.4 187.1h.4zM136.4 187.2h.5zM136.5 187.3h.5zM136.6 187.4h.5zM136.7 187.5h.5zM136.7 187.5h.5zM136.7 187.6h.6zM136.8 187.7h.6zM136.9 187.8h.6zM136.9 187.9h.7zM137 188h.7zM137.1 188h.7zM137.2 188.1h.6zM137.2 188.2h.7zM137.2 188.3h.8zM137.3 188.4h.8zM137.4 188.5h.8zM137.4 188.6h.9zM137.5 188.6h.8zM137.6 188.7h.8z"/>
<path d="M138.3 191.9h.3zM138.3 191.9h.5zM138.4 192h.5zM138.4 192.1h.6zM138.4 192.2h.7zM138.4 192.3h.7zM138.5 192.4h.6zM138.5 192.4h.6zM138.5 192.5h.6zM138.6 192.6h.5zM138.6 192.7h.5zM138.6 192.8h.6zM138.6 192.9h.6zM138.7 193h.5zM138.7 193h.5zM138.7 193.1h.5zM138.7 193.2h.5zM138.8 193.3h.4zM138.8 193.4h.4zM138.8 193.5h.5zM138.9 193.5h.4zM138.9 193.6h.4zM138.9 193.7h.4zM138.9 193.8h.4zM138.9 193.9h.4zM138.9 194h.4zM138.9 194.1h.5zM138.9 194.1h.5zM139 194.2h.4zM139 194.3h.4zM139 194.4h.4zM139.1 194.5h.3zM139.1 194.6h.3zM139.1 194.6h.3zM139.1 194.7h.3zM139.2 194.8h.2zM139.2 194.9h.2zM139.2 195h.2zM139.3 195.1h.1zM139.3 195.2h.1zM139.3 195.2h.1zM139.3 195.3h.2zM139.4 195.4h.1zM139.4 195.5h.1zM139.4 195.6h.1zM139.4 195.7h.1z"/>
<path d="M139.4 191.7h.2zM139.4 191.8h.2zM139.3 191.9h.3zM139.2 191.9h.4zM139.1 192h.5zM139 192.1h.6zM139.1 192.2h.5zM139.1 192.3h.5zM139.1 192.4h.5zM139.1 192.4h.5zM139.1 192.5h.5zM139.1 192.6h.5zM139.1 192.7h.5zM139.2 192.8h.4zM139.2 192.9h.4zM139.2 193h.4zM139.2 193h.4zM139.2 193.1h.4zM139.2 193.2h.4zM139.2 193.3h.4zM139.2 193.4h.4zM139.3 193.5h.3zM139.3 193.5h.3zM139.3 193.6h.3zM139.3 193.7h.3zM139.3 193.8h.3zM139.3 193.9h.3zM139.3 194h.3zM139.4 194.1h.2zM139.4 194.1h.2zM139.4 194.2h.2zM139.4 194.3h.2zM139.4 194.4h.2zM139.4 194.5h.2zM139.4 194.6h.2zM139.4 194.6h.2zM139.4 194.7h.2zM139.4 194.8h.2zM139.4 194.9h.2zM139.4 195h.2zM139.4 195.1h.2zM139.4 195.2h.2zM139.4 195.2h.2z"/>
<path d="M74.1 210h.2zM74.1 210.1h.2zM74.1 210.1h.2zM74.1 210.2h.2zM74.1 210.3h.2zM74.1 210.4h.2zM74.1 210.5h.2zM74.1 210.6h.2zM74.1 210.7h.2zM74 210.7h.3zM74 210.8h.3zM74 210.9h.3zM74 211h.3zM74 211.1h.3zM74 211.2h.3zM74 211.2h.3zM74 211.3h.3zM73.9 211.4h.4zM73.9 211.5h.4zM73.9 211.6h.4zM73.9 211.7h.4zM73.9 211.8h.4zM73.9 211.8h.4zM73.9 211.9h.4zM73.9 212h.4zM73.9 212.1h.4zM73.8 212.2h.5zM73.8 212.3h.5zM73.8 212.3h.5zM73.8 212.4h.5zM73.8 212.5h.5zM73.8 212.6h.5zM73.8 212.7h.5zM73.8 212.8h.5zM73.7 212.9h.6zM73.7 212.9h.6zM73.7 213h.6zM73.7 213.1h.6zM73.7 213.2h.5zM73.7 213.3h.4zM73.7 213.4h.2z"/>
<path d="M74.3 209.2h.1zM74.3 209.3h.1zM74.3 209.4h.1zM74.3 209.5h.1zM74.3 209.5h.1zM74.3 209.6h.1zM74.3 209.7h.1zM74.3 209.8h.2zM74.3 209.9h.2zM74.3 210h.2zM74.3 210.1h.2zM74.3 210.1h.2zM74.3 210.2h.2zM74.3 210.3h.2zM74.3 210.4h.2zM74.3 210.5h.3zM74.3 210.6h.3zM74.3 210.7h.3zM74.3 210.7h.3zM74.3 210.8h.3zM74.3 210.9h.3zM74.3 211h.3zM74.3 211.1h.4zM74.3 211.2h.4zM74.3 211.2h.4zM74.3 211.3h.4zM74.3 211.4h.4zM74.3 211.5h.4zM74.3 211.6h.4zM74.3 211.7h.5zM74.3 211.8h.5zM74.3 211.8h.5zM74.3 211.9h.5zM74.3 212h.5zM74.3 212.1h.5zM74.3 212.2h.5zM74.3 212.3h.5zM74.3 212.3h.5zM74.3 212.4h.5zM74.3 212.5h.5zM74.3 212.6h.5zM74.3 212.7h.5zM74.3 212.8h.5zM74.3 212.9h.5zM74.3 212.9h.6zM74.3 213h.6zM74.3 213.1h.6zM74.4 213.2h.5zM74.6 213.3h.3zM74.7 213.4h.2z"/>
<path d="M97.2 203.7h.2zM97.2 203.8h.3zM97.2 203.9h.4zM97.2 204h.5zM97.2 204h.6zM97.2 204.1h.6zM97.2 204.2h.6zM97.2 204.3h.6zM97.2 204.4h.6zM97.2 204.5h.6zM97.2 204.6h.6zM97.2 204.6h.6zM97.2 204.7h.6zM97.2 204.8h.6zM97.2 204.9h.6zM97.2 205h.5zM97.2 205.1h.5zM97.2 205.1h.5zM97.3 205.2h.4zM97.3 205.3h.4zM97.3 205.4h.4zM97.3 205.5h.4zM97.3 205.6h.4zM97.3 205.7h.4zM97.3 205.7h.4zM97.3 205.8h.4zM97.3 205.9h.3zM97.3 206h.3zM97.3 206.1h.3zM97.3 206.2h.3zM97.3 206.2h.3zM97.3 206.3h.3zM97.3 206.4h.3zM97.3 206.5h.3zM97.3 206.6h.3zM97.3 206.7h.3zM97.3 206.8h.2zM97.3 206.8h.2zM97.4 206.9h.1zM97.4 207h.1zM97.4 207.1h.1zM97.4 207.2h.1zM97.4 207.3h.1zM97.4 207.3h.1zM97.4 207.4h.1zM97.4 207.5h.1zM97.4 207.6h.1z"/>
<path d="M98.2 203.8h.3zM98.1 203.9h.4zM98 204h.5zM97.8 204h.6zM97.8 204.1h.6zM97.8 204.2h.6zM97.8 204.3h.6zM97.8 204.4h.5zM97.8 204.5h.5zM97.8 204.6h.5zM97.8 204.6h.5zM97.8 204.7h.5zM97.8 204.8h.4zM97.8 204.9h.4zM97.7 205h.5zM97.7 205.1h.5zM97.7 205.1h.4zM97.7 205.2h.4zM97.7 205.3h.4zM97.7 205.4h.4zM97.7 205.5h.4zM97.7 205.6h.3zM97.7 205.7h.3zM97.7 205.7h.3zM97.7 205.8h.3zM97.6 205.9h.4zM97.6 206h.4zM97.6 206.1h.4zM97.6 206.2h.4zM97.6 206.2h.4zM97.6 206.3h.3zM97.6 206.4h.3zM97.6 206.5h.3zM97.6 206.6h.3zM97.6 206.7h.2zM97.5 206.8h.3zM97.5 206.8h.3zM97.5 206.9h.3zM97.5 207h.3zM97.5 207.1h.2zM97.5 207.2h.2zM97.5 207.3h.2zM97.5 207.3h.2zM97.5 207.7h.1zM97.5 207.8h.1z"/>
<path d="M109.9 203.8h.3zM109.9 203.9h.3zM109.9 204h.5zM110 204h.5zM110 204.1h.6zM110 204.2h.6zM110 204.3h.6zM110 204.4h.6zM110.1 204.5h.5zM110.1 204.6h.5zM110.1 204.6h.5zM110.1 204.7h.5zM110.1 204.8h.5zM110.2 204.9h.4zM110.2 205h.4zM110.2 205.1h.4zM110.2 205.1h.4zM110.2 205.2h.5zM110.2 205.3h.5zM110.2 205.4h.5zM110.2 205.5h.5zM110.2 205.6h.5zM110.2 205.7h.5zM110.3 205.7h.4zM110.3 205.8h.4zM110.3 205.9h.4zM110.3 206h.4zM110.3 206.1h.4zM110.4 206.2h.3zM110.4 206.2h.3zM110.4 206.3h.3zM110.4 206.4h.3zM110.5 206.5h.2zM110.5 206.6h.2zM110.5 206.7h.2zM110.5 206.8h.2zM110.5 206.8h.2zM110.6 206.9h.1zM110.6 207h.1zM110.6 207.1h.1zM110.6 207.2h.1zM110.6 207.3h.1zM110.7 207.4h.1zM110.7 207.5h.1zM110.7 207.6h.1zM110.7 207.7h.1z"/>
<path d="M110.9 203.7h.2zM110.8 203.8h.3zM110.7 203.9h.4zM110.7 204h.4zM110.5 204h.6zM110.6 204.1h.5zM110.6 204.2h.5zM110.6 204.3h.5zM110.6 204.4h.5zM110.6 204.5h.5zM110.6 204.6h.5zM110.6 204.6h.5zM110.6 204.7h.5zM110.6 204.8h.5zM110.6 204.9h.5zM110.6 205h.5zM110.6 205.1h.5zM110.6 205.1h.5zM110.7 205.2h.3zM110.7 205.3h.3zM110.7 205.4h.3zM110.7 205.5h.3zM110.7 205.6h.3zM110.7 205.7h.3zM110.7 205.7h.3zM110.7 205.8h.3zM110.7 205.9h.3zM110.7 206h.3zM110.7 206.1h.3zM110.7 206.2h.3zM110.7 206.2h.3zM110.7 206.3h.3zM110.7 206.4h.3zM110.7 206.5h.3zM110.7 206.6h.3zM110.7 206.7h.3zM110.7 206.8h.3zM110.7 206.8h.3zM110.7 206.9h.2zM110.7 207h.2zM110.7 207.1h.2zM110.7 207.2h.2zM110.7 207.3h.2zM110.7 207.3h.2z"/>
<path d="M91.5 230h4.5zM92.3 230.1h3.8zM93 230.2h3.2zM93.7 230.3h2.6zM94.4 230.4h2zM95.2 230.5h1.2zM95.8 230.5h.7z"/>
<path d="M95.9 229.4h.6zM95.3 229.5h1.1zM94.7 229.6h1.7zM94.1 229.7h2.2zM93.5 229.8h2.8zM92.8 229.9h3.4zM92.2 230h3.9z"/>
<path d="M106.6 229.4h.6zM106.7 229.5h1.1zM106.8 229.6h1.7zM106.8 229.7h2.3zM106.8 229.8h2.8zM106.9 229.9h3.4zM107 230h3.9z"/>
<path d="M107 230h4.5zM107 230.1h3.8zM106.9 230.2h3.3zM106.8 230.3h2.6zM106.8 230.4h1.9zM106.7 230.5h1.2zM106.6 230.5h.7z"/>
</g>
<text font-size="15.6" x="98.8" y="269.5">Ниппель</text>
<g font-size="10.9">
<text x="81.4" y="9.3" transform="rotate(-180 81.4 9.3)">МЧ00.08.00.06</text>
<text x="104.5" y="44">А</text>
<text x="91.9" y="180.8">А(4:1)</text>
<text x="119.6" y="248.2">МЧ00.08.00.06</text>
</g>
<g font-size="7.8">
<text x="126" y="28.4">32</text>
<text x="69.5" y="37.2">15</text>
<text x="137.8" y="37.2">20</text>
<text x="168.8" y="46.3">2,5×45°</text>
<text x="74.1" y="104.4" transform="rotate(-90 74.1 104.4)">°</text>
<text x="111.4" y="105" transform="rotate(-90 111.4 105)">3</text>
<text x="36.7" y="111.2" transform="rotate(-90 36.7 111.2)">⌀50</text>
<text x="45.6" y="111.4" transform="rotate(-90 45.6 111.4)">⌀42</text>
<text x="74.1" y="110.7" transform="rotate(-90 74.1 110.7)">60</text>
<text x="111.4" y="111.2" transform="rotate(-90 111.4 111.2)">⌀4</text>
<text x="169.4" y="111.4" transform="rotate(-90 169.4 111.4)">⌀22</text>
<text x="180.1" y="114" transform="rotate(-90 180.1 114)">M45×4</text>
<text x="106" y="165">52</text>
<text x="138.9" y="185" transform="rotate(68 138.9 185)">45°</text>
<text x="85.9" y="189.3">R1,6</text>
<text x="111.4" y="189.3">R0,5</text>
<text x="71.7" y="224.1" transform="rotate(-90 71.7 224.1)">⌀39</text>
<text x="99.3" y="227.7">5</text>
<text x="172.8" y="267.3">0,44</text>
<text x="192.4" y="267.3">2:1</text>
<text x="106.6" y="283.8">БрО5Ц5С5</text>
<text x="172" y="283.8">ПГУПС</text>
<text x="104" y="290.8">ГОСТ 613-79</text>
<text x="170.6" y="290.8">ЛТ-219</text>
</g>
<g font-size="5.4">
<text x="12.6" y="46.9" transform="rotate(-90 12.6 46.9)">Перв. примен.</text>
<text x="12.6" y="103.8" transform="rotate(-90 12.6 103.8)">Справ. №</text>
<text x="12.6" y="176.7" transform="rotate(-90 12.6 176.7)">Подп. и дата</text>
<text x="12.6" y="205.8" transform="rotate(-90 12.6 205.8)">Инв. № дубл.</text>
<text x="12.6" y="231.5" transform="rotate(-90 12.6 231.5)">Взам. инв. №</text>
<text x="159.1" y="256.6">Лит.</text>
<text x="173.1" y="256.6">Масса</text>
<text x="188" y="256.6">Масштаб</text>
<text x="12.6" y="261.7" transform="rotate(-90 12.6 261.7)">Подп. и дата</text>
<text x="41.2" y="261.6">№ докум.</text>
<text x="63.6" y="261.6">Подп.</text>
<text x="21" y="266.6">Разраб.</text>
<text x="38" y="266.6">Заразнов Д.А.</text>
<text x="21" y="271.6">Пров.</text>
<text x="38" y="271.6">Елисеева Н.Н.</text>
<text x="21" y="276.6">Т.контр.</text>
<text x="156.9" y="276.6">Лист</text>
<text x="178" y="276.6">Листов</text>
<text x="198.4" y="276.6">1</text>
<text x="21" y="286.6">Н.контр.</text>
<text x="12.6" y="290.8" transform="rotate(-90 12.6 290.8)">Инв. № подл.</text>
<text x="21" y="291.6">Утв.</text>
<text x="96" y="296.6">Копировал</text>
<text x="166" y="296.6">Формат</text>
<text x="186" y="296.6">A4</text>
</g>
<g font-size="5.3">
<text x="21.1" y="261.6">Изм.</text>
<text x="28.1" y="261.6">Лист</text>
<text x="76.1" y="261.6">Дата</text>
</g>
</svg>
